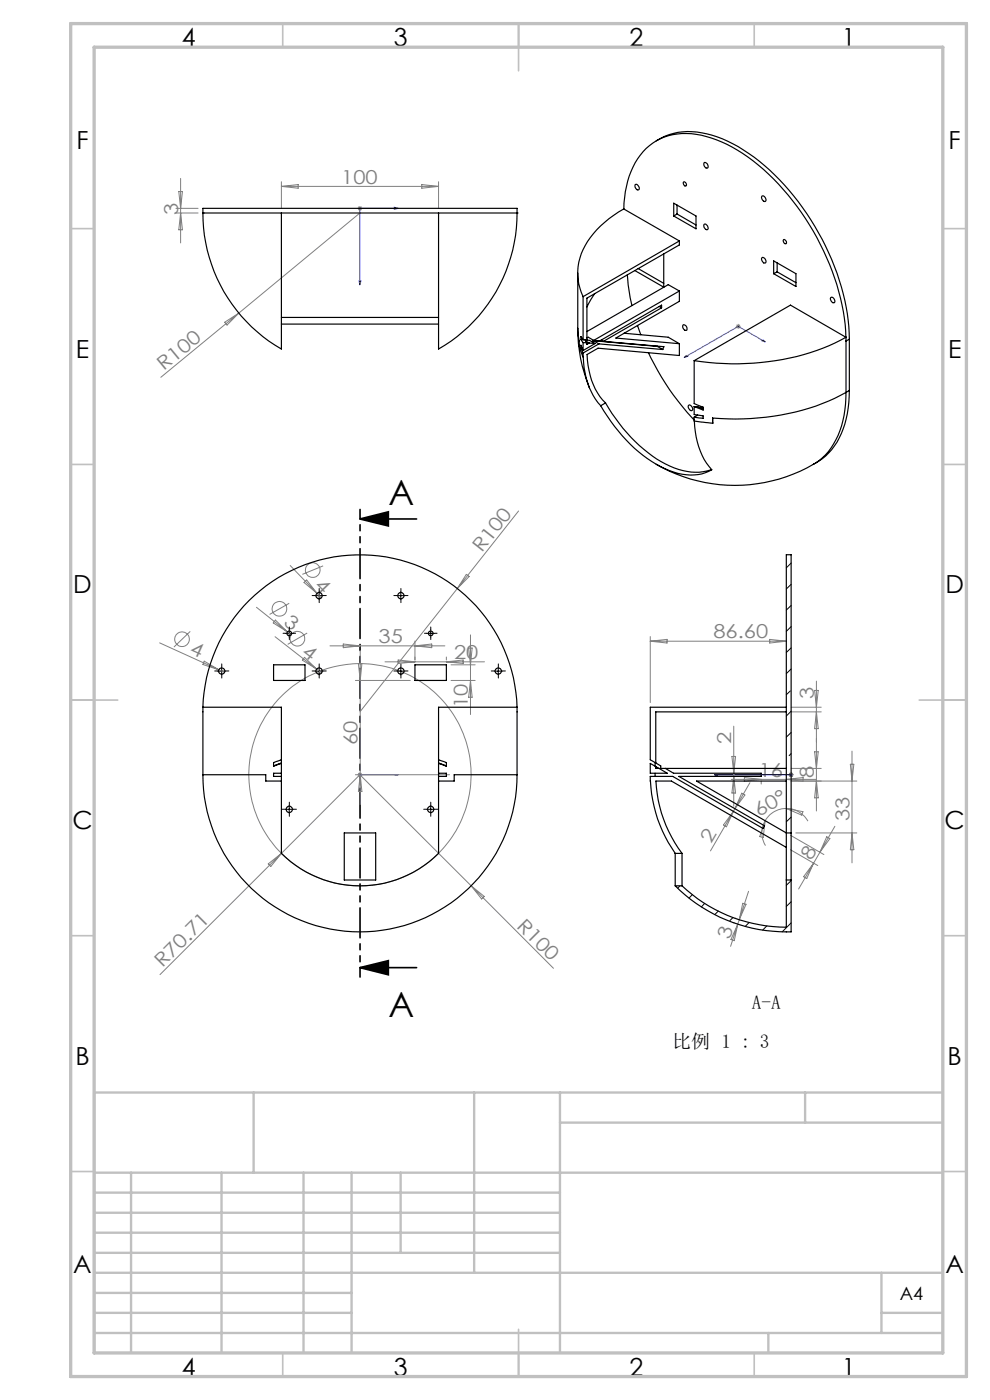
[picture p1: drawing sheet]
<svg xmlns="http://www.w3.org/2000/svg" width="210mm" height="297mm" viewBox="0 0 210 297" stroke-linecap="round" stroke-linejoin="round" font-family="sans-serif">
<g fill="none" stroke="#808080" stroke-width=".21">
<path d="M38.3 37.8v13.7M59.7 38.6v5.6M59.7 39.5h33.3M59.7 39.5l3.6-.3v.7zM89.5 39.2l3.5 .3-3.5 .4zM93 38.6v5.6M37.3 44.2h4.7M37.3 45.2h4.7M37.9 40.6h.8l-.4 3.6zM38.3 45.2l.4 3.6h-.8zM75.8 44.2h1.1M76 43.8l.7 .8"/>
<path d="M76.3 43.7v1M76.3 45.2l-42.2 34.8M76.7 43.8l-.7 .8M47.7 68.4l3-2-2.5 2.6zM156.1 69.2h1M156.2 68.9l.8 .7M156.6 68.7v1M157 68.9l-.8 .7M61.6 120l5.6 5.9M110 108.4l-13 16.4M33.9 136.4l12.5 5.7M40.4 133.9l-3.5 3.4"/>
<path d="M54.4 128.8l6.6 5.3M58.3 135.1l8.9 6.9M58.4 131.5l2.6 2.6-3-2zM61 134.1l.7 .6M61.3 128l-4.1 2.3M64.5 123.6l.6-.6 2.1 2.9zM64.6 139.4l2.6 2.6-3.1-2zM65.2 134.3l-4.2 2.4M67.2 125.9l1 1M68.5 120l-4.4 1.8M70 137h24.4M72.8 136.6l3.5 .4-3.5 .4z"/>
<path d="M76.4 138v32.7M88 136v4M88 137l3.6-.4v.8zM94.7 139.4v.6M97 124.8l-20.7 26.2M98.9 121.8l.6 .5-2.5 2.5zM99.4 137.5h.8l-.4 3.5zM99.8 134.7v16.9M137.9 135v14M137.9 136h28.9M137.9 136l3.6-.4v.8zM163.3 135.6l3.5 .4-3.5 .4z"/>
<path d="M43.3 140.3l3.1 1.8-3.4-1.1zM46.4 142.1l1.2 .5M67.2 142l1 .8M75.4 144.4h11.6M76 140.8h.8l-.4 3.6zM81.7 140.4h21.1M84.5 140l3.5 .4-3.5 .4zM94.7 140.4l3.5-.4v.8zM95.7 144.4h5.1M95.7 141h5.1M99.8 144.4l.4 3.5h-.8zM155.6 154.1v17"/>
<path d="M167.8 150h6.4M167.8 151h6.4M172.8 159.5h.8l-.4 3.5zM172.8 146.5h.8l-.4 3.5zM173.2 144.5v27.5M173.2 151l.4 3.6h-.8zM180.7 159.3v23.8M75.4 164.4h20M76 164l23.9 23.9M76.3 163.9v.9M76.4 164.4l.4 3.5h-.8zM76.7 164l-42.8 42.8"/>
<path d="M155.1 165.3h18M155.3 160.5h.7l-.4 3.5zM155.6 172.1l-4.9 8.4M155.6 172.1l-1.5 3.3-.6-.4zM155.6 164.7l.4 3.5h-.7zM155.9 171.6l-.3 .5M157.3 168.3l.7 .4-2.1 2.9zM157.9 165l3.6 .3-3.6 .4zM159.1 166l-3.2 5.6M161.5 165.7v.6M162.3 174.1a5.1 5.1 0 0 0 .1 5.3M162.3 174.1l-.4 3.6-.8-.2z"/>
<path d="M166.8 171.5a5.1 5.1 0 0 0-4.5 2.6M166.8 171.5a5.3 5.3 0 0 1 4.6 2.7M166.8 171.5l3.5 .7-.2 .7zM166.8 165.3l3.6-.3v.7zM167.3 164.4h1M167.5 164l.7 .7M167.7 177.2l7.1 4.1M167.8 165.7h14M167.8 163.9v.9M167.8 163h6.4M168.2 164l-.7 .7M168.8 176.7h13"/>
<path d="M173.2 165.7l.4 3.6h-.8zM175.4 177.5l.6 .4-2.1 2.9zM177.1 175.3l-3.2 5.5M180.4 162.1h.7l-.4 3.6zM180.7 176.7l.4 3.6h-.7zM56.9 183.3l2.8-2.3-2.3 2.8zM99.9 187.9l17.5 17.5M99.9 187.9l2.8 2.3-.5 .5zM155.5 195.8h.1M155.9 194.8h.1M156.5 196.1l-1.5 4.7M156.5 196.1l-.7 3.5-.8-.3z"/>
<path d="M156.8 195.1l-.3 1M157.6 191.6l.7 .2-1.5 3.3zM158.8 189.1l-2 6M167.7 180.3l5.8 3.3M172.6 183.1l-3.2 5.5M172.6 183.1l-1.5 3.3-.6-.4zM173.9 180.8l-1.3 2.3"/>
<circle cx="38.6" cy="135.6" r="1.56"/>
<circle cx="59.3" cy="129.2" r="1.56"/>
<circle cx="63.1" cy="135.5" r="1.55"/>
<circle cx="66.3" cy="121" r="1.55"/>
<circle cx="76.4" cy="164.4" r="23.6"/>
</g>
<path d="M76.3 110.1l6.1-1.5v3zM76.3 110.1h12.1M76.3 205.3l6.1-1.5v3zM76.3 205.3h12.1" fill="none" stroke="#000" stroke-width=".35"/>
<g fill="none" stroke="#00f" stroke-width=".21">
<path d="M76.2 59.6h.4l-.3 .8zM83.6 44l.9 .2-.9 .2zM84.5 44.2h-8.2v16.2M145.1 75.8l.5-.4 .2 .2zM161.6 72.3l.3-.2 .4 .4zM162.3 72.5l-5.7-3.3-11.5 6.6M76.2 164.4h.4zM76.3 164.4h.1M76.3 164.4h8.2M84.5 164.4h-.9h.9M151.6 164.4h.8h-.8M151.6 164.4h16.2"/>
<path d="M167.6 164.4h.4zM167.8 164.4h.1"/>
</g>
<g fill="none" stroke="#000" stroke-width=".21" stroke-dasharray="30.5 1.3 1.3 1.3">
<path d="M60.5 134.3h-.5M61.4 133.5v-.5M61.4 135.2v.5M62.2 134.3h.5M66.9 126.3h-.7M67.7 125.5v-.7M67.7 127.2v.6M68.5 126.3h.7M84.2 126.3h-.7M85 125.5v-.7M85 127.2v.6M85.9 126.3h.6"/>
<path d="M90.5 134.3h-.5M91.4 133.5v-.5M91.4 135.2v.5M92.2 134.3h.5M46.2 142.3h-.7M47 141.5v-.7M47 143.2v.6M47.9 142.3h.6M66.9 142.3h-.7M67.7 141.5v-.7M67.7 143.2v.6M68.5 142.3h.7"/>
<path d="M84.2 142.3h-.7M85 141.5v-.7M85 143.2v.6M85.9 142.3h.6M104.9 142.3h-.7M105.7 141.5v-.7M105.7 143.2v.6M106.5 142.3h.7M60.5 171.7h-.6M61.4 170.8v-.6M61.4 172.5v.7M62.2 171.7h.7"/>
<path d="M90.5 171.7h-.6M91.4 170.8v-.6M91.4 172.5v.7M92.2 171.7h.7"/>
</g>
<g fill="none" stroke="#000" stroke-width=".21">
<path d="M60.5 134.4h1.7M61.3 133.5v1.7M66.9 126.4h1.6M67.7 125.5v1.7M84.2 126.4h1.7M85 125.5v1.7M90.5 134.4h1.7M91.4 133.5v1.7M46.2 142.4h1.7M47 141.5v1.7M66.9 142.4h1.6M67.7 141.5v1.7"/>
<path d="M84.2 142.4h1.7M85 141.5v1.7M104.8 142.4h1.7M105.7 141.5v1.7M60.5 171.7h1.7M61.3 170.8v1.7M90.5 171.7h1.7M91.4 170.8v1.7"/>
</g>
<path d="M76.4 108.1v99.2" fill="none" stroke="#000" stroke-width=".35" stroke-dasharray="6.3 1.3 1.3 1.3 1.3 1.3" stroke-dashoffset="4.4"/>
<g fill="none" stroke="#c0c0c0" stroke-width=".35">
<path d="M60 5v5M110 5v10M160 5v5M15 48.5h5M200 48.5h5M15 98.5h5M200 98.5h5M15 148.5h10M195 148.5h10M15 198.5h5M200 198.5h5M15 248.5h5"/>
<path d="M200 248.5h5M60 287v5M110 282v10M160 287v5"/>
</g>
<g fill="none" stroke="#c0c0c0" stroke-width=".5">
<path d="M53.8 231.8v17M100.6 231.8v38.2M118.8 231.8v55.2M118.8 238.2h81.2M170.8 231.8v6.4M200 231.8h-180v55.2M20 248.8h180M20 257.3h98.8M20 253h98.8M27.8 248.8v38.2M47 248.8v38.2M64.4 248.8v38.2"/>
<path d="M74.6 248.8v38.2M85 248.8v17M20 265.8h98.8M20 261.5h98.8M20 278.5h54.6M20 274.3h54.6M20 270h180M187 278.5h13M187 270v12.8M20 282.8h180M163 282.8v4.2"/>
</g>
<path d="M15 5h190v287h-190zM20 10h180v277h-180z" fill="none" stroke="#c0c0c0" stroke-width=".7"/>
<path d="M76.3 110.1l6.1-1.5v3zM76.3 205.3l6.1-1.5v3z" fill="#000"/>
<g fill="#00f">
<path d="M83.6 164.4h.9zM76.2 164.4h.4z"/>
<path d="M167.6 164.4h.4zM151.6 164.4h.8zM167.6 164.4h.4zM151.6 164.4h.8z"/>
<path d="M161.6 72.3l.7 .2-.4-.4zM145.1 75.8l.7-.2-.2-.2zM83.6 44v.4l.9-.2zM76.2 59.6l.1 .8 .3-.8z"/>
</g>
<g fill="none" stroke="#000" stroke-width=".25">
<path d="M134.7 39.2a.7 .7 0 0 1 .7 .3 .7 .7 0 0 1 0 .8 .83 .83 0 0 1-.7-1.1zM139.2 29.9a13.5 13.5 0 0 1 11.8-1.2 37.3 37.3 0 0 1 17.4 12.9 52.3 52.3 0 0 1 11.7 29l.1 1.4M145 38.6a.51 .51 0 0 1 .5 .3 .51 .51 0 0 1-.1 .6l-.4-.3zM149.4 34.5a.78 .78 0 0 1 .7 1.2 .78 .78 0 0 1-.7-1.2zM43 45.2v-1h66.7v1M43 45.2h66.7M43 45.2a33.1 33.1 0 0 0 16.7 28.8v-28.8M43 45.2h.1M93 45.2v28.8a33.1 33.1 0 0 0 16.7-28.8M109.7 45.2h.1M122.6 57.9v11.7M132.3 44.3a19 19 0 0 0-9.3 10.4 11.4 11.4 0 0 0 .7 8.2"/>
<path d="M132.3 44.3h.1M132.3 44.3a18.1 18.1 0 0 1 4.8-12.8 12.8 12.8 0 0 1 12.7-2.5 34.4 34.4 0 0 1 16.3 11.2 53.5 53.5 0 0 1 13.3 30v1.3M132.3 44.3l11.8 6.8M133.1 58.3l.1 2.1 .8 4.4M135.4 57l5.4 3.1M140.8 53.9v7l-6.1-3.5M142.9 43.1l4.7 2.7v2.7l-4.7-2.7zM143.6 45.4l4 2.3M143.6 45.4l-.7 .4M143.6 43.5v1.9M144.1 51.1v.9l-19.6 11.2v8.9l-.8-.1M144.1 51.1l-20.4 11.8"/>
<path d="M149.3 47.6a.64 .64 0 0 1 .8 .3 .64 .64 0 0 1-.2 .9l-.6-.6zM161.6 41.6a.72 .72 0 0 1 .7 .3 .72 .72 0 0 1 0 .9 .85 .85 0 0 1-.7-1.2zM161.7 54.6a.78 .78 0 0 1 .6 1.2 .78 .78 0 0 1-.6-1.2zM164.1 55.3l4.7 2.8v2.7l-4.7-2.7zM164.9 57.7l-.8 .4M164.9 57.7l3.9 2.3M164.9 55.8v1.9M166.2 50.8a.58 .58 0 0 1 .5 .9 .6 .6 0 0 1-.5-.9zM59.7 67.3h33.3M59.7 68.8h33.3M122.6 69.6a32.5 32.5 0 0 0 2.4 12.7M122.6 69.6l.3 3.8 .8 2.3"/>
<path d="M123.2 72v-.6l.5 .6M123.2 72l.5 .7M123.2 73.8v-.6l.5 1.2M123.2 73.8l.5 1.1M123.2 72l1.9 .2 1.1 .7M123.4 73.7l-.2 .1M123.7 75.7a16.5 16.5 0 0 0 3.7 10.4M123.7 62.9v9.1M123.7 72.7v1.7M123.7 74.9v.8M123.7 72.7h.8M124.5 72.7l-.3-.4 .8 .5"/>
<path d="M124.5 72.7v.4l.5-.3M124.5 71.7l.3-.2 1.1 .7M125 72.8l1.2 .1M125.9 72.3l13.5 1.2M125.9 72.3l-.4 .2M125.9 72.3l1.1 .7M126.2 62.3l-1.7 2.8M126.2 72.9l-2.5 1.5M127 73l13.6 1.2M127 73l-3.3 1.9M127.5 72.1l.5 .3M128 72.4l12.8 1.2-.2 .6"/>
<path d="M132.4 70.7l9.3 .8 2.4 1.4M135.2 69l.7 2M137.5 74.8a53.4 53.4 0 0 0 9.7 14.3M139.4 73.4v.1M139.4 73.5l1.2 .7M139.8 65l.5 .3M140.3 65.3l-12.3 7.1M140.3 65.3v-.6l-13.1 7.7-1.3-.2M144.1 72.9v2.5l-17.2-1.5-2.4 1.3a14.8 14.8 0 0 0 3.9 10.3M144.1 61.7v2.2l-13.5 7.8 13.5 1.2M144.1 61.7l-2.4-1.3-17.2 9.9M144.1 61.7l-18.2 10.5"/>
<path d="M145 68.9a.78 .78 0 0 1 .6 1.2 .78 .78 0 0 1-.6-1.2zM147.2 76.5v9.1l2 .8v.6l-2-.7M176.2 63.1a.69 .69 0 0 1 .8 .3 .69 .69 0 0 1-.1 .8 .83 .83 0 0 1-.7-1.1zM179.4 71.5l-11.7-6.8-20.5 11.8M179.4 71.5h.1M179.5 71.5a50.7 50.7 0 0 1-30.7 5.2l-1.6-.2M179.5 71.5v11.8M180.2 72l-.7 .4M180.2 72v10.8M127.4 86.1a31.4 31.4 0 0 0 14.6 13.7 10.3 10.3 0 0 0 9-.1 15.8 15.8 0 0 1-3.7-10.4M128.4 85.5a32.4 32.4 0 0 0 13.7 13.4 11.5 11.5 0 0 0 8.8 .7M128.4 85.5l-1 .6"/>
<path d="M139.2 98.5a33.2 33.2 0 0 0 33.3 0M146.1 86a.7 .7 0 0 1 .7 .3 .7 .7 0 0 1 0 .8 .83 .83 0 0 1-.7-1.1zM147.2 89.3l4 .5M147.2 86.3v1.6l2 .3v.6l-2-.3M147.2 86.3h.9l1.1 .4M147.2 88.5v.8M148 88l-.8 .5M148.6 86.4l.6 .3M148.6 86.4h.6M148.6 86.4l-.2 .1M151.2 88.7v1.1M151.2 89.8h.1"/>
<path d="M179.5 83.3a50.3 50.3 0 0 1-28.3 5.4M179.5 83.3a19 19 0 0 1-4.4 13.2l-1.4 1.3-1.2 .7M180.2 82.8a19.6 19.6 0 0 1-3.8 12.6 11.9 11.9 0 0 1-3.9 3.1M180.2 82.8l-.7 .5M43 150h16.7v11.9l-1.7 .6M43 150a33.3 33.3 0 0 1 33.4-32.3 33.3 33.3 0 0 1 33.3 32.3M43 150v14.4M58 141h6.7v3.4h-6.7zM88 141h6.7v3.4h-6.7zM109.7 150h-16.7v11.9l1.7 .6M109.7 150v14.4M166.8 150h-28.9v11.2l1.2 .7"/>
<path d="M166.8 151h-27.7v10.9M43 164.4h13.4v1.3h3.3M43 164.4a33.3 33.3 0 0 0 33.4 33.3 33.3 33.3 0 0 0 33.3-33.3M59.7 161.2l-1.7 .6v.8l1.7-.6v3.7M59.7 164h-1.7v.7h1.7M59.7 165.7v15.3a23.6 23.6 0 0 0 33.3 0v-15.3M73 176.7h6.7v10h-6.7zM93 164h1.7v.7h-1.7M93 161.2l1.7 .6v.8l-1.7-.6v3.7M109.7 164.4h-13.4v1.3h-3.3M139 161.8v.8M139 164v.7"/>
<path d="M139.1 161.9l1.1 .6v.5h26.6M139.1 162.6l.7 .4M139.1 162.6l-1.2-.6v2h3.6l-1.7-1M139.1 162.6v.4h.7M141.1 163l1.8 1h18.6v.7h-17.5l18.2 10.5-.3 .6-19.2-11.1h-4.8a29.3 29.3 0 0 0 5.3 16.3M166.8 179.8l-24.4-14.1h-3.3a28 28 0 0 0 5.6 15.3M166.8 165.7h-19.1l19.1 11h1M143.2 187.9a33.5 33.5 0 0 0 24.6 9.8v-80h-1v79a32.2 32.2 0 0 1-22.1-8.8M143.2 181v6.9M143.2 187.9h1.5M143.2 181h1.5M144.7 181v6.9"/>
<path d="M166.8 186.7h1"/>
<circle cx="61.4" cy="134.4" r=".5"/>
<circle cx="67.7" cy="126.4" r=".67"/>
<circle cx="85" cy="126.4" r=".67"/>
<circle cx="91.4" cy="134.4" r=".5"/>
<circle cx="47" cy="142.4" r=".66"/>
<circle cx="67.7" cy="142.3" r=".67"/>
<circle cx="85" cy="142.3" r=".67"/>
<circle cx="105.7" cy="142.4" r=".66"/>
<circle cx="61.4" cy="171.7" r=".67"/>
<circle cx="91.4" cy="171.7" r=".67"/>
</g>
<g fill="none" stroke="#000" stroke-width=".21">
<path d="M167.8 119.4l-1 1.1M167.8 124l-1 1M167.8 128.4l-1 1M167.8 132.9l-1 1M167.8 137.4l-1 1M167.6 146.6l-.8 .8M167.8 141.9l-1 1M167.8 150.9l-1 1M167.8 155.4l-1 1M167.8 159.9l-.4 .4M167.8 173.4l-1 .9M144.3 187.9l-.5 .5"/>
<path d="M146.9 189.8l-.7 .7M149.5 191.7l-.7 .7M152.4 193.3l-.8 .7M155.5 194.7l-.7 .6M158.9 195.7l-.8 .8M162.7 196.4l-.9 .9M167.8 186.8l-1 1M167.8 191.3l-1 1M167.8 195.8l-1.9 1.9"/>
</g>
<g font-size="7.4">
<text x="82.4" y="107.1">A</text>
<text x="82.4" y="215.7">A</text>
</g>
<g font-size="5.3">
<text x="38.5" y="9.9">4</text>
<text x="83.5" y="9.9">3</text>
<text x="133.6" y="9.9">2</text>
<text x="178.6" y="9.9">1</text>
<text x="16.2" y="31.7">F</text>
<text x="201.2" y="31.7">F</text>
<text x="16.1" y="75.9">E</text>
<text x="201.1" y="75.9">E</text>
<text x="15.5" y="125.9">D</text>
<text x="200.5" y="125.9">D</text>
<text x="15.4" y="175.9">C</text>
<text x="200.4" y="175.9">C</text>
<text x="16" y="225.9">B</text>
<text x="201" y="225.9">B</text>
<text x="15.5" y="270.2">A</text>
<text x="200.5" y="270.2">A</text>
<text x="38.5" y="291.9">4</text>
<text x="83.5" y="291.9">3</text>
<text x="133.6" y="291.9">2</text>
<text x="178.6" y="291.9">1</text>
</g>
<g font-size="4.1" fill="#808080">
<text x="72.4" y="39">100</text>
<text x="37.8" y="45.7" transform="rotate(-90 37.8 45.7)">3</text>
<text x="34.8" y="78.8" transform="rotate(-40 34.8 78.8)">R100</text>
<text x="102.2" y="117.4" transform="rotate(-52 102.2 117.4)">R100</text>
<text x="66.6" y="124.3" transform="rotate(46 66.6 124.3)">4</text>
<text x="60" y="132.4" transform="rotate(38 60 132.4)">3</text>
<text x="80.3" y="136.4">35</text>
<text x="151.3" y="135.4">86.60</text>
<text x="40.1" y="138.6" transform="rotate(24 40.1 138.6)">4</text>
<text x="63.8" y="138.8" transform="rotate(38 63.8 138.8)">4</text>
<text x="96.3" y="139.8">20</text>
<text x="172.6" y="148.4" transform="rotate(-90 172.6 148.4)">3</text>
<text x="99.2" y="150.3" transform="rotate(-90 99.2 150.3)">10</text>
<text x="75.8" y="158" transform="rotate(-90 75.8 158)">60</text>
<text x="155.1" y="157.9" transform="rotate(-90 155.1 157.9)">2</text>
<text x="160.9" y="164.8">16</text>
<text x="172.6" y="165.1" transform="rotate(-90 172.6 165.1)">8</text>
<text x="160.9" y="173.4" transform="rotate(-29 160.9 173.4)">60°</text>
<text x="150.9" y="179.1" transform="rotate(-60 150.9 179.1)">2</text>
<text x="180.2" y="174.2" transform="rotate(-90 180.2 174.2)">33</text>
<text x="172.2" y="182.7" transform="rotate(-60 172.2 182.7)">8</text>
<text x="109.4" y="196.6" transform="rotate(45 109.4 196.6)">R100</text>
<text x="154.8" y="199.3" transform="rotate(-72 154.8 199.3)">3</text>
<text x="34.5" y="205.4" transform="rotate(-45 34.5 205.4)">R70.71</text>
</g>
<g font-size="4.1">
<text x="159.5" y="214.1">A-A</text>
<text x="142.6" y="222.3">比例 1 : 3</text>
</g>
<text font-size="3.9" x="190.9" y="275.8">A4</text>
</svg>
